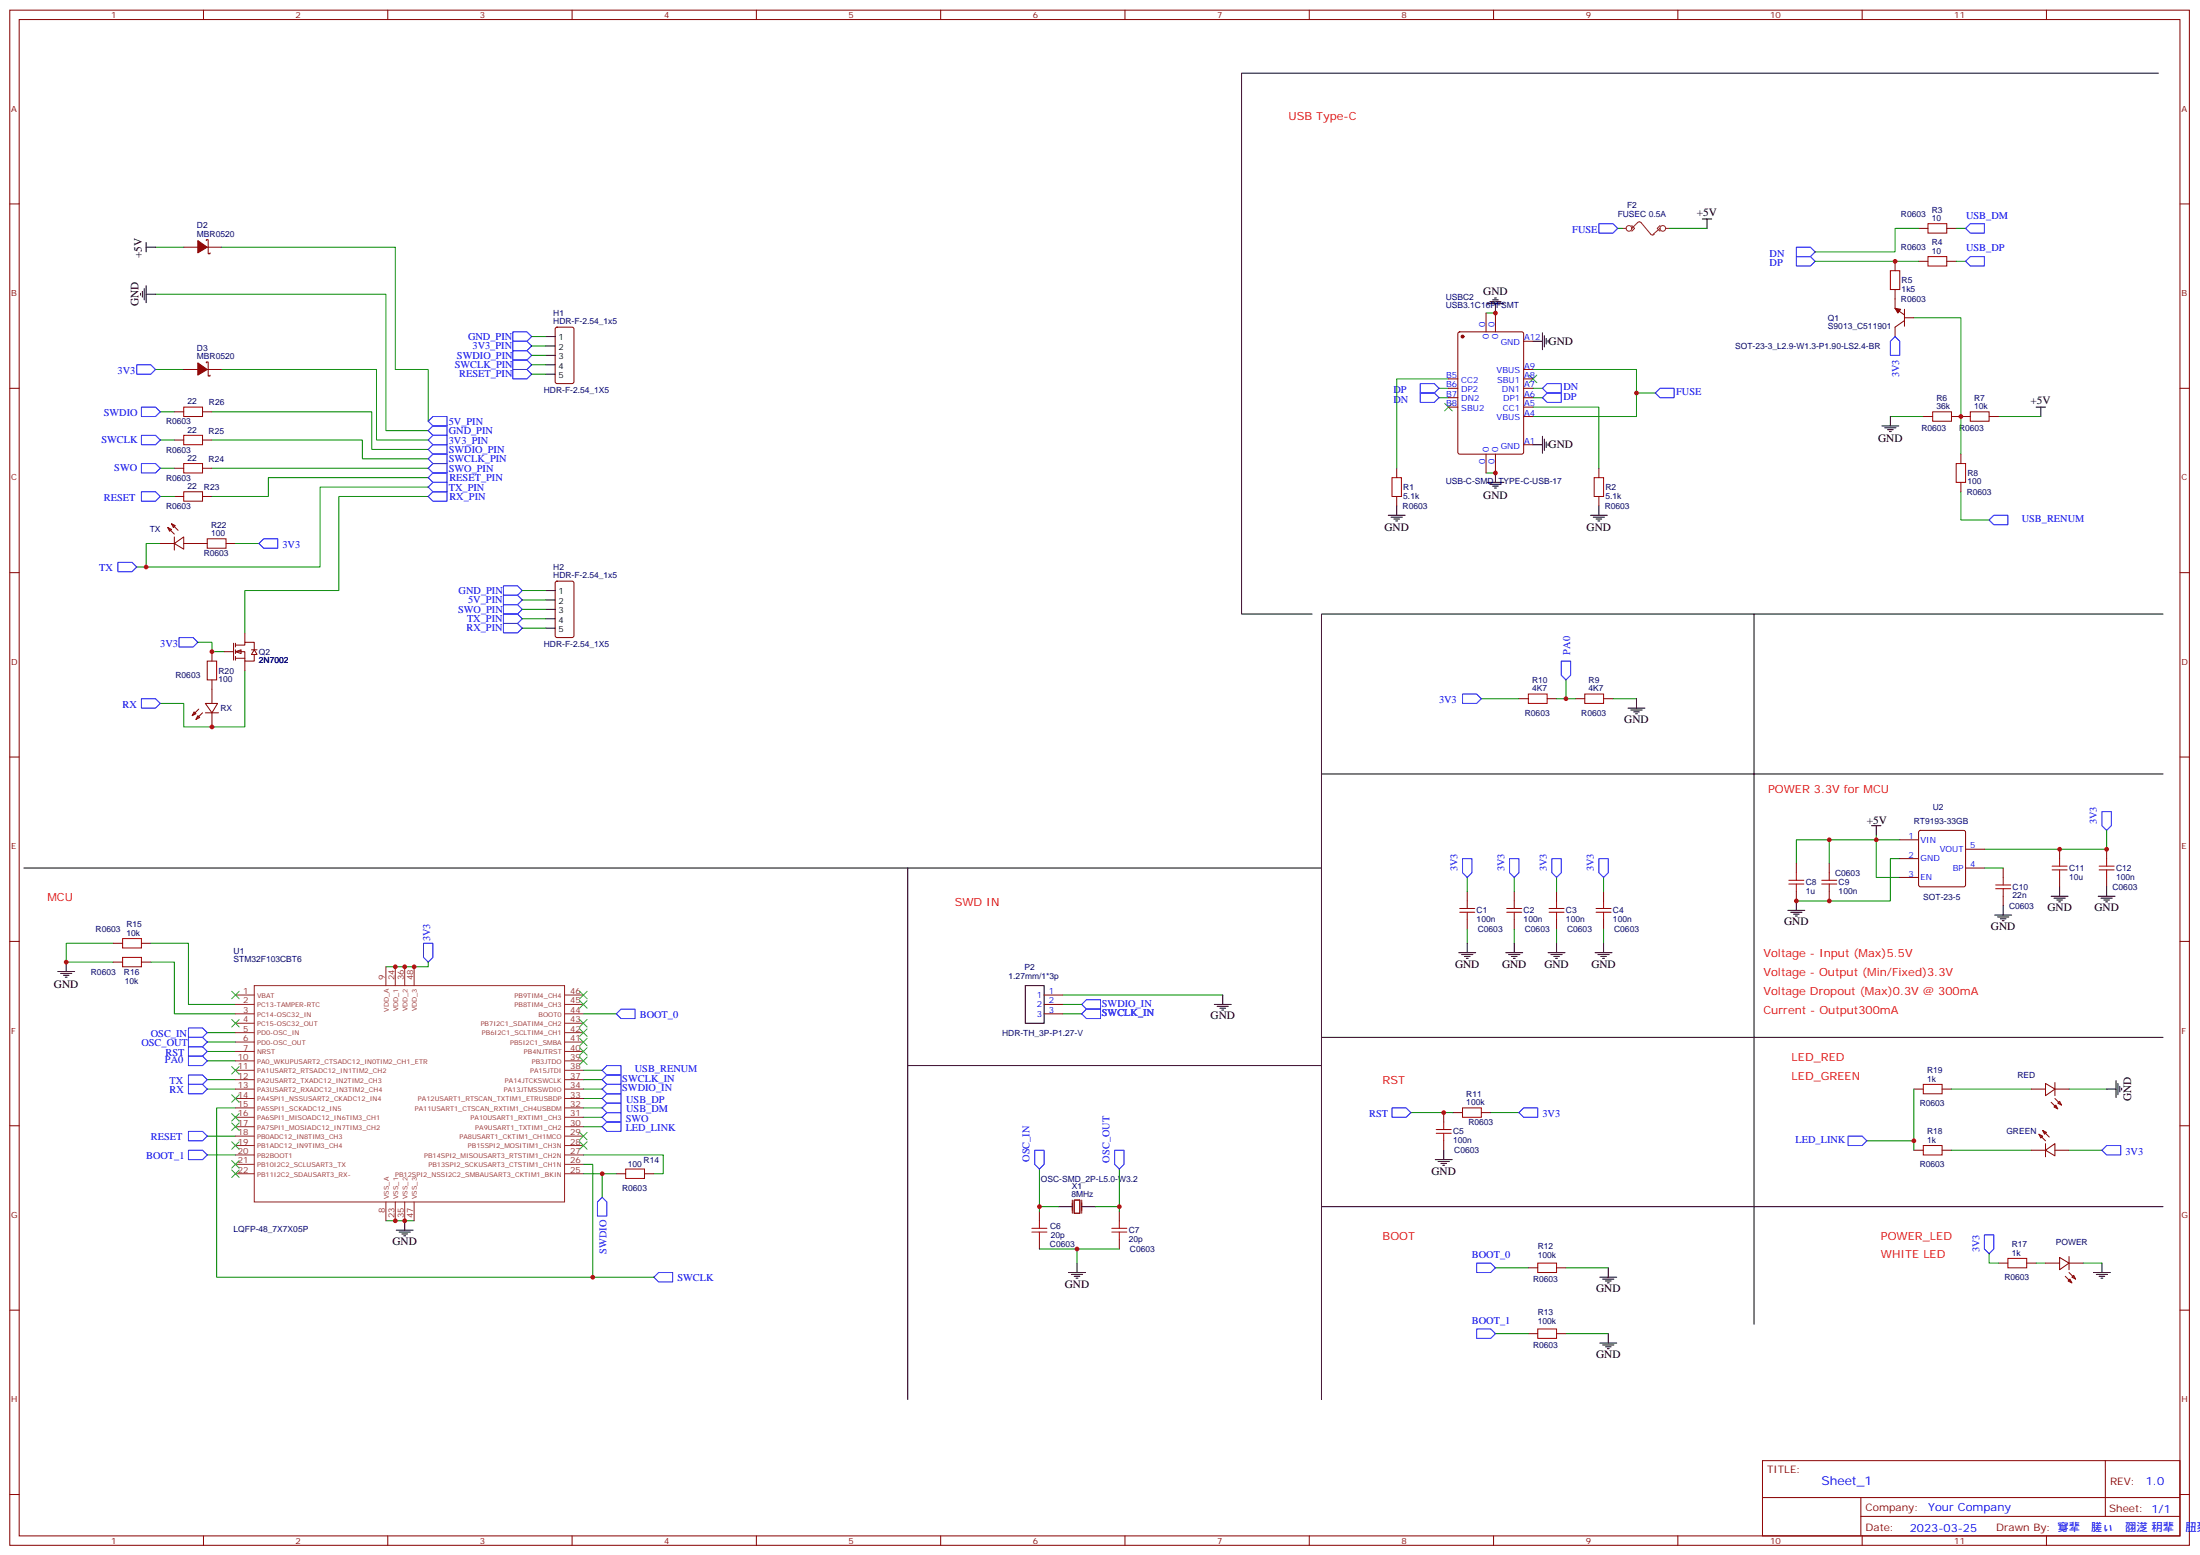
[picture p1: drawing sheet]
<svg xmlns="http://www.w3.org/2000/svg" width="825mm" height="583mm" viewBox="0 0 825 583" stroke-linecap="round" stroke-linejoin="round" font-family="sans-serif">
<g fill="none" stroke="#870000" stroke-width=".38">
<path d="M3.7 3.8h817.7v575.7h-817.7zM7.2 7.3h810.7v568.7h-810.7zM76.3 3.8v3.5M145.5 3.8v3.5M214.6 3.8v3.5M283.8 3.8v3.5M352.9 3.8v3.5M422.1 3.8v3.5M491.2 3.8v3.5M560.4 3.8v3.5M629.5 3.8v3.5M698.6 3.8v3.5"/>
<path d="M767.8 3.8v3.5M3.7 76.5h3.5M817.9 76.5h3.5M68.9 92.7h5.3M77.4 90.2v-.3h.7v5.3h.7v-.4M77.8 92.7h5.2M711 98v3.5M719.8 98h3.5M719.8 85.7h3.5M730.4 98h3.5M730.4 85.7h3.5M711 108.6v7l3.5 2.5"/>
<path d="M714.5 119.2h3.5M714.5 116v6.3M68.9 138.6h5.3M77.4 136.1v-.4h.7v5.3h.7v-.3M77.8 138.6h5.2M714.5 120.2l-3.5 2.5v3.5M3.7 145.6h3.5M65.4 154.4h3.5M76 154.4h3.5M721.6 156.2h3.5M732.2 156.2h7M746.3 156.2h3.5"/>
<path d="M817.9 145.6h3.5M65.4 175.6h3.5M65.4 165h3.5M76 175.6h3.5M76 165h3.5M524 175.6v3.5M599.9 175.6v3.5M735.7 170.3v3.5M65.4 186.2h3.5M76 186.2h3.5M524 186.2v3.5M599.9 186.2v3.5"/>
<path d="M735.7 180.9v3.5M3.7 214.8h3.5M74.2 203.8h3.6M84.8 203.8h3.5M817.9 214.8h3.5M79.5 244.4v3.5M79.5 255v3.5M569.9 262h3.5M580.5 262h3.5M591 262h3.6M601.6 262h3.6M3.7 283.9h3.5"/>
<path d="M817.9 283.9h3.5M772.7 318.5v3.5M790.4 318.5v3.5M550.5 334.4v3.5M568.1 334.4v3.5M584 334.4v3.5M601.6 334.4v3.5M673.9 323.8v3.5M673.9 334.4v3.5M686.3 323.8v3.5M686.3 334.4v3.5M751.6 325.5v3.6"/>
<path d="M751.6 336.1v3.6M772.7 329.1v3.5M790.4 329.1v3.5M3.7 353.1h3.5M42.5 353.8h3.5M53.1 353.8h3.5M550.5 344.9v3.6M568.1 344.9v3.6M584 344.9v3.6M601.6 344.9v3.6M817.9 353.1h3.5M42.5 360.8h3.5"/>
<path d="M53.1 360.8h3.5M391.7 373.2h7.1M391.7 376.7h7.1M391.7 380.2h7.1M541.7 417.3v3.5M545.2 417.3h3.5M555.8 417.3h3.5M718 408.4h3.6M728.6 408.4h3.6M3.7 422.2h3.5M541.7 427.8v3.6M718 431.4h3.6"/>
<path d="M728.6 431.4h3.6M817.9 422.2h3.5M231.2 440.2h3.5M241.8 440.2h3.5M390 454.3v3.5M419.9 454.3v3.5M390 464.9v3.5M419.9 464.9v3.5M573.4 475.5h3.5M584 475.5h3.5M749.8 473.7h3.5M760.4 473.7h3.5"/>
<path d="M3.7 491.3h3.5M817.9 491.3h3.5M573.4 500.2h3.5M584 500.2h3.5M661.2 547.8h156.7v28.2h-156.7zM789.9 547.8v20.9M3.7 560.5h3.5M76.3 576v3.5M145.5 576v3.5M214.6 576v3.5M283.8 576v3.5M352.9 576v3.5"/>
<path d="M422.1 576v3.5M491.2 576v3.5M560.4 576v3.5M629.5 576v3.5M661.3 561.6h156.4M698.2 568.7h119.5M698.2 561.6v14.2M698.6 576v3.5M767.8 576v3.5M817.9 560.5h3.5"/>
</g>
<g fill="none" stroke="#8c2424" stroke-width=".38">
<path d="M608.7 85.7h1.4M612.2 85.7l2.3-2.3 .8-.2 4.2 4.8 .7 .1 .5-.3M612.2 84.6l1.1 1.1-1.1 1M622.8 84.6l-1.1 1.1 1.1 1M622.8 85.7l-2.5 2.1M624.9 85.7h1.4"/>
<circle cx="611.2" cy="85.7" r="1.06"/>
<circle cx="623.9" cy="85.7" r="1.06"/>
</g>
<g fill="none" stroke="#000" stroke-width=".38">
<path d="M809.8 27.4h-344v202.9h26.5M54.8 92.7h3.5M54.8 90.9v3.6M638.7 82.1h3.5M640.4 82.1v3.6M52.7 110v.7M53.4 109.3v2.1M54.1 108.2v4.3M54.8 107.2v6.3M54.8 110.3h3.5M557.9 113.9h6.3M558.9 113.2h4.3"/>
<path d="M560 112.5h2.1M560.7 111.8h.7M561.1 113.9v3.5M575.2 128h3.5M578.7 124.8v6.4M579.4 125.9v4.2M580.1 126.9v2.1M580.8 127.6v.7M706 159.7h6.4M709.2 156.2v3.5M763.9 152.7h3.5M765.7 152.7v3.5"/>
<path d="M561.1 177.4v3.5M575.2 166.8h3.5M578.7 163.6v6.4M579.4 164.7v4.2M580.1 165.7v2.2M580.8 166.4v.7M707.1 160.4h4.2M708.2 161.1h2.1M708.9 161.9h.7M520.8 193.3h6.4M521.9 194h4.2M523 194.7h2.1"/>
<path d="M523.7 195.4h.7M524 189.7v3.6M557.9 180.9h6.3M558.9 181.6h4.3M560 182.3h2.1M560.7 183h.7M596.7 193.3h6.3M597.7 194h4.3M598.8 194.7h2.1M599.5 195.4h.7M599.9 189.7v3.6M658.1 230.3h-162.3v294.6"/>
<path d="M658.1 230.3v266.3M658.1 230.3h153.4M610.8 265.6h6.3M611.9 266.3h4.2M612.9 267h2.1M613.6 267.7h.7M614 262v3.6M495.8 290.3h315.7M702.2 309.7h3.5M703.9 309.7v3.5M9 325.5h486.8M340.6 325.5v199.4"/>
<path d="M673.9 337.9v3.5M751.6 339.7v3.5M769.5 336.1h6.4M770.6 336.8h4.2M771.7 337.5h2.1M772.4 338.2h.7M772.7 332.6v3.5M787.2 336.1h6.3M788.2 336.8h4.3M789.3 337.5h2.1M790 338.2h.7M790.4 332.6v3.5"/>
<path d="M547.3 357.3h6.3M548.4 358h4.2M549.4 358.7h2.1M550.1 359.4h.7M550.5 353.8v3.5M564.9 357.3h6.4M566 358h4.2M567.1 358.7h2.1M567.8 359.4h.7M568.1 353.8v3.5M580.8 357.3h6.4M581.9 358h4.2"/>
<path d="M582.9 358.7h2.1M583.6 359.4h.7M584 353.8v3.5M598.5 357.3h6.3M599.5 358h4.2M600.6 358.7h2.1M601.3 359.4h.7M601.6 353.8v3.5M670.8 341.4h6.3M671.8 342.1h4.3M672.9 342.8h2.1M673.6 343.5h.7"/>
<path d="M748.4 343.2h6.3M749.4 343.9h4.3M750.5 344.6h2.1M751.2 345.3h.7M21.7 364.3h6.3M22.7 365.1h4.3M23.8 365.8h2.1M24.5 366.5h.7M24.8 360.8v3.5M384.7 369.6h7v14.2h-7zM455.6 376.7h6.3M456.6 377.4h4.3"/>
<path d="M457.7 378.1h2.1M458.4 378.8h.7M458.8 373.2v3.5M340.6 399.6h155.2M495.8 389h315.7M790.4 408.4h3.5M793.9 405.3v6.3M794.6 406.3v4.3M795.3 407.4v2.1M796 408.1v.7M538.5 434.9h6.3M539.5 435.6h4.3"/>
<path d="M540.6 436.3h2.1M541.3 437h.7M541.7 431.4v3.5M151.8 457.8v3.6M397 452.5h5.3M405.8 452.5h5.3M495.8 452.5h315.7M148.7 461.4h6.3M149.7 462.1h4.3M150.8 462.8h2.1M151.5 463.5h.7M400.9 477.2h6.3"/>
<path d="M402 477.9h4.2M403 478.6h2.1M403.7 479.4h.7M404.1 473.7v3.5M600.2 479h6.4M601.3 479.7h4.2M603.4 475.5v3.5M602.3 480.4h2.1M603 481.1h.7M600.2 503.7h6.4M601.3 504.4h4.2M602.3 505.1h2.1"/>
<path d="M603 505.8h.7M603.4 500.2v3.5"/>
</g>
<g fill="none" stroke="#008700" stroke-width=".38">
<path d="M58.3 92.7h10.6M83 92.7h65.3v45.9h12.4v19.4M606.9 85.7h1.8M626.3 85.7h14.1M681 98h38.8M719.8 85.7h-8.8v8.8h-30M733.9 85.7h3.5M733.9 98h3.5M58.3 110.3h86.5v51.2h15.9M557.5 117.4h3.6M718 119.2h17.7v51.1M58.3 138.6h10.6"/>
<path d="M83 138.6h58.3v26.4h19.4M575.2 138.6h38.8v17.6h-38.8M60.1 154.4h5.3M79.5 154.4h60v14.2h21.2M539.9 149.2h3.5M539.9 145.6h3.5M543.4 142.1h-19.4v33.5M575.2 152.7h24.7v22.9M575.2 149.2h3.5M575.2 145.6h3.5M614 147.4h7M709.2 156.2h12.4"/>
<path d="M749.8 156.2h15.9M60.1 175.6h5.3M60.1 165h5.3M79.5 165h56.5v7.1h24.7M79.5 175.6h81.2M160.7 179.1h-60v7.1h-21.2M557.5 177.4h3.6M60.1 186.2h5.3M160.7 186.2h-33.6v35.3h-35.2v15.8M160.7 182.7h-40.6v30h-65.3M735.7 184.4v10.6h10.6M60.1 203.8h-5.3v8.9h-3.5"/>
<path d="M88.3 203.8h8.9M74.2 240.9h5.3v3.5h4.6M91.9 251.5v21.1h-23v-8.8h-8.8M587.5 255v7M555.8 262h14.1M584 262h7M605.2 262h8.8M686.3 315v8.8M703.9 313.2v1.8h8.9M790.4 311.4v7.1h-45.9M550.5 329.1v5.3M568.1 329.1v5.3"/>
<path d="M584 329.1v5.3M601.6 329.1v5.3M673.9 323.8v-8.8h30v14.1h8.9M712.8 322h-3.6v15.9h-35.3M744.5 325.5h7.1M42.5 353.8h-17.7v7h17.7M56.6 353.8h14.1v22.9h17.6M550.5 348.5v5.3M568.1 348.5v5.3M584 348.5v5.3M601.6 348.5v5.3M56.6 360.8h8.8v19.4h22.9"/>
<path d="M160.7 360.8v1.8h-15.9M398.8 376.7h7M398.8 373.2h60M77.8 397.9h10.5M77.8 394.3h10.5M77.8 390.8h10.5M77.8 387.3h10.5M218.9 380.2h12.3M398.8 380.2h7M77.8 404.9h10.5M77.8 408.4h10.5M88.3 415.5h-7v63.5h164"/>
<path d="M218.9 401.4h7M218.9 404.9h7M218.9 408.4h7M218.9 412h7M218.9 415.5h7M218.9 419h7M529.3 417.3h15.9M559.3 417.3h10.6M718 408.4v23M732.2 408.4h29.9M776.3 408.4h14.1M77.8 426.1h10.5"/>
<path d="M77.8 433.1h10.5M218.9 436.7h3.5v42.3M218.9 433.1h29.9v7.1h-3.5M218.9 422.6h7M390 438.4v15.9M419.9 438.4v15.9M700.4 427.8h17.6M732.2 431.4h29.9M776.3 431.4h12.3M144.8 457.8h10.6M218.9 440.2h12.3M225.9 440.2v8.8"/>
<path d="M390 452.5h7M411.1 452.5h8.8M390 468.4h29.9M404.1 468.4v5.3M561.1 475.5h12.3M587.5 475.5h15.9M561.1 500.2h12.3M587.5 500.2h15.9"/>
</g>
<g fill="none" stroke="#a10000" stroke-width=".38">
<path d="M723.3 96.2h7.1v3.6h-7.1zM723.3 83.9h7.1v3.5h-7.1zM709.2 101.5h3.6v7.1h-3.6zM68.9 152.7h7.1v3.5h-7.1zM725.1 154.4h7.1v3.6h-7.1zM739.2 154.4h7.1v3.6h-7.1zM68.9 173.8h7.1v3.6h-7.1zM68.9 163.3h7.1v3.5h-7.1zM522.3 179.1h3.5v7.1h-3.5zM598.1 179.1h3.5v7.1h-3.5zM733.9 173.8h3.5v7.1h-3.5zM68.9 184.4h7.1v3.6h-7.1z"/>
<path d="M77.8 202.1h7v3.5h-7zM77.8 247.9h3.5v7.1h-3.5zM573.4 260.3h7.1v3.5h-7.1zM594.6 260.3h7v3.5h-7zM550.5 337.9v2.8M568.1 337.9v2.8M584 337.9v2.8M601.6 337.9v2.8M671.1 331.5h5.7M671.1 330.1h5.7M673.9 327.3v2.8M673.9 331.5v2.9"/>
<path d="M683.5 331.5h5.6M683.5 330.1h5.6M686.3 327.3v2.8M686.3 331.5v2.9M748.7 333.3h5.7M748.7 331.9h5.7M751.6 329.1v2.8M751.6 333.3v2.8M769.9 326.2h5.6M769.9 324.8h5.6M772.7 322v2.8M772.7 326.2v2.9"/>
<path d="M787.5 326.2h5.7M787.5 324.8h5.7M790.4 322v2.8M790.4 326.2v2.9M46 359.1h7.1v3.5h-7.1zM46 352h7.1v3.5h-7.1zM547.7 342.1h5.6M547.7 340.7h5.6M550.5 342.1v2.8M565.3 342.1h5.6M565.3 340.7h5.6M568.1 342.1v2.8"/>
<path d="M581.2 342.1h5.6M581.2 340.7h5.6M584 342.1v2.8M598.8 342.1h5.6M598.8 340.7h5.6M601.6 342.1v2.8M548.7 415.5h7.1v3.5h-7.1zM721.6 406.7h7v3.5h-7zM234.7 438.4h7.1v3.6h-7.1zM538.8 425h5.7M538.8 423.6h5.7M541.7 420.8v2.8"/>
<path d="M541.7 425v2.8M721.6 429.6h7v3.5h-7zM390 457.8v2.9M419.9 457.8v2.9M387.1 462.1h5.7M387.1 460.7h5.7M390 462.1v2.8M417.1 462.1h5.7M417.1 460.7h5.7M419.9 462.1v2.8M576.9 473.7h7.1v3.5h-7.1zM753.3 471.9h7.1v3.6h-7.1z"/>
<path d="M576.9 498.4h7.1v3.5h-7.1z"/>
</g>
<g fill="none" stroke="#00f" stroke-width=".38">
<path d="M599.9 83.9h5.3l1.7 1.8-1.7 1.7h-5.3zM673.9 96.2h5.3l1.8 1.8-1.8 1.8h-5.3zM673.9 92.7h5.3l1.8 1.8-1.8 1.7h-5.3zM737.4 98l1.8-1.8h5.3v3.6h-5.3zM737.4 85.7l1.8-1.8h5.3v3.5h-5.3zM711 126.2l1.8 1.8v5.3h-3.6v-5.3zM53.1 152.7h5.2l1.8 1.7-1.8 1.8h-5.2zM532.8 143.9h5.3l1.8 1.7-1.8 1.8h-5.3zM532.8 147.4h5.3l1.8 1.8-1.8 1.7h-5.3zM578.7 145.6l1.8-1.7h5.3v3.5h-5.3zM578.7 149.2l1.8-1.8h5.3v3.5h-5.3zM622.8 145.6h5.3v3.6h-5.3l-1.8-1.8z"/>
<path d="M53.1 173.8h5.2l1.8 1.8-1.8 1.8h-5.2zM53.1 163.3h5.2l1.8 1.7-1.8 1.8h-5.2zM53.1 184.4h5.2l1.8 1.8-1.8 1.8h-5.2zM746.3 195l1.7-1.7h5.3v3.5h-5.3zM44.2 210.9h5.3l1.8 1.8-1.8 1.7h-5.3zM98.9 202.1h5.3v3.5h-5.3l-1.7-1.8zM67.2 239.1h5.3l1.7 1.8-1.7 1.7h-5.3zM585.8 247.9h3.5v5.3l-1.8 1.8-1.7-1.8zM53.1 262h5.2l1.8 1.8-1.8 1.8h-5.2zM548.7 260.3h5.3l1.8 1.7-1.8 1.8h-5.3zM788.6 304.4h3.5v5.3l-1.7 1.7-1.8-1.7zM548.7 322h3.5v5.3l-1.7 1.8-1.8-1.8z"/>
<path d="M566.3 322h3.6v5.3l-1.8 1.8-1.8-1.8zM582.2 322h3.6v5.3l-1.8 1.8-1.8-1.8zM599.9 322h3.5v5.3l-1.8 1.8-1.7-1.8zM158.9 353.8h3.5v5.3l-1.7 1.7-1.8-1.7zM405.8 376.7l1.8-1.8h5.3v3.6h-5.3zM70.7 396.1h5.3l1.8 1.8-1.8 1.7h-5.3zM70.7 392.6h5.3l1.8 1.7-1.8 1.8h-5.3zM70.7 385.5h5.3l1.8 1.8-1.8 1.7h-5.3zM70.7 389h5.3l1.8 1.8-1.8 1.8h-5.3zM231.2 380.2l1.8-1.7h5.3v3.5h-5.3zM405.8 380.2l1.8-1.7h5.3v3.5h-5.3zM70.7 406.7h5.3l1.8 1.7-1.8 1.8h-5.3z"/>
<path d="M70.7 403.2h5.3l1.8 1.7-1.8 1.8h-5.3zM225.9 401.4l1.8-1.8h5.3v3.6h-5.3zM225.9 408.4l1.8-1.7h5.3v3.5h-5.3zM225.9 404.9l1.8-1.7h5.3v3.5h-5.3zM225.9 415.5l1.8-1.8h5.3v3.6h-5.3zM225.9 419l1.8-1.7h5.3v3.5h-5.3zM227.7 410.2h5.3v3.5h-5.3l-1.8-1.7zM522.3 415.5h5.2l1.8 1.8-1.8 1.7h-5.2zM569.9 417.3l1.7-1.8h5.3v3.5h-5.3zM70.7 424.3h5.3l1.8 1.8-1.8 1.7h-5.3zM70.7 431.4h5.3l1.8 1.7-1.8 1.8h-5.3zM225.9 422.6l1.8-1.8h5.3v3.5h-5.3z"/>
<path d="M388.2 431.4h3.5v5.3l-1.7 1.7-1.8-1.7zM418.2 431.4h3.5v5.3l-1.8 1.7-1.7-1.7zM693.3 426.1h5.3l1.8 1.7-1.8 1.8h-5.3zM788.6 431.4l1.8-1.8h5.3v3.5h-5.3zM225.9 449l1.8 1.8v5.3h-3.5v-5.3zM245.3 479l1.8-1.8h5.3v3.6h-5.3zM554 473.7h5.3l1.8 1.8-1.8 1.7h-5.3zM744.5 463.1h3.5v5.3l-1.7 1.8-1.8-1.8zM554 498.4h5.3l1.8 1.8-1.8 1.7h-5.3z"/>
</g>
<g fill="#870000" stroke="#870000" stroke-width=".38">
<path d="M711 115.6l2.1 .4-1.1 1.4z"/>
<path d="M74.2 136.1l3.6 2.5-3.6 2.1z"/>
<path d="M74.2 90.2l3.6 2.5-3.6 2.1z"/>
</g>
<path d="M402.3 450.1v4.9M403 450.1h2.1v4.9h-2.1zM405.8 450.1v4.9" fill="none" stroke="#871200" stroke-width=".38"/>
<g fill="#fff" stroke="#870000" stroke-width=".38">
<path d="M88.3 244.4l2.2-.7v1.4z"/>
<path d="M95.4 243.7l1 1.8h-2.1z"/>
</g>
<g fill="none" stroke="#870000" stroke-width=".38">
<path d="M557.5 117.4v7.1M561.1 117.4v7.1M208.5 122.9l.5-.2h5.6l.7 .4v20.1l-.4 .6-5.9 .1-.7-.5v-20zM547.2 124.7l.5-.2h23.2l.7 .4v44.7l-.4 .7h-23.5l-.7-.4-.1-44.7zM571.6 138.6h3.6M571.6 128h3.6M543.4 142.1h3.5M543.4 145.6h3.5M543.4 149.2h3.5M543.4 152.7h3.5M571.6 142.1h3.6M571.6 145.6h3.6"/>
<path d="M571.6 149.2h3.6M571.6 152.7h3.6M571.6 156.2h3.6M557.5 170.3v7.1M561.1 170.3v7.1M571.6 166.8h3.6M62.9 197.8l1.4 .7-.7 .7zM62.9 197.8l2.5 2.5M64.3 196.4l1.5 .7-.7 .7zM64.3 196.4l2.5 2.5M60.1 203.8h5.3M65.4 203.8l3.5-2.4v4.6z"/>
<path d="M65.4 201.4v4.9M68.9 203.8h5.3M208.5 218.2l.5-.3h5.6l.7 .5v20l-.4 .7h-5.9l-.7-.4v-20zM91.9 237.3v3.6M79.5 258.5v5.3M84.1 244.4h3.5M87.6 241.2v6.4M88.3 241.9h3.6v-1h3.5v2.8M88.3 244.4h3.6v3.5h3.5v-2.4M88.3 246.9h3.6M88.3 241.2v1.4M88.3 243.7v1.4"/>
<path d="M88.3 246.2v1.4M91.9 247.9v3.6M94.3 243.7h2.1M72.8 267l.7 .7-1.4 .7zM74.2 268.4l.7 .7-1.4 .7zM74.6 265.9l-2.5 2.5M76 267.3l-2.5 2.5M77 263.8h4.6l-2.1 3.5zM77 267.3h5M79.5 267.3v5.3M712.8 315h7M720 311.6l.5-.2h16.2l.5 .2 .2 .5v19.8l-.2 .5-.5 .2h-16.2l-.5-.2-.2-.5v-19.8z"/>
<path d="M737.4 318.5h7.1M712.8 322h7M712.8 329.1h7M737.4 325.5h7.1M762.1 408.4h5.3M767.4 406.3l3.6 2.1-3.6 2.5zM769.5 413.4l2.5 2.5M770.6 415.1l.7-.7 .7 1.5zM771 406v4.9M771 408.4h5.3M771 412l2.4 2.4M772 413.7l.7-.7 .7 1.4z"/>
<path d="M762.1 431.4h5.3M765 425.4l1.4 .7-.7 .7zM765 425.4l2.4 2.4M766.4 424l1.4 .7-.7 .7zM766.4 424l2.4 2.4M767.4 431.4l3.6-2.5v4.6zM767.4 428.9v4.9M771 431.4h5.3M767.4 473.7h5.3M772.7 471.6l3.6 2.1-3.6 2.5zM774.8 478.6l2.5 2.5M776.3 471.2v5"/>
<path d="M776.3 473.7h5.2M776.3 477.2l2.4 2.5M777.3 479l.7-.7 .7 1.4zM775.9 480.4l.7-.7 .7 1.4z"/>
</g>
<g fill="none" stroke="#000" stroke-width=".38">
<path d="M204.8 126.2h3.5M204.8 129.8h3.5M204.8 133.3h3.5M204.8 136.8h3.5M204.8 140.3h3.5M204.8 221.5h3.5M204.8 225h3.5M204.8 228.5h3.5M204.8 232.1h3.5M204.8 235.6h3.5M785.4 477.2h6.4M786.5 477.9h4.2"/>
<path d="M787.5 478.6h2.2M788.2 479.4h.8M788.6 473.7v3.5"/>
</g>
<g fill="none" stroke="#008700" stroke-width=".38">
<path d="M199.5 126.2h5.3M199.5 129.8h5.3M199.5 133.3h5.3M199.5 136.8h5.3M199.5 140.3h5.3M195.9 221.5h8.9M195.9 225h8.9M195.9 228.5h8.9M195.9 232.1h8.9M195.9 235.6h8.9M746.3 470.2v3.5h3.5M763.9 473.7h3.5"/>
<path d="M781.5 473.7h7.1"/>
</g>
<g fill="none" stroke="#8c2424" stroke-width=".38">
<path d="M88.3 373.2h7.1M88.3 376.7h7.1M95.4 369.6h116.4v81.2h-116.4zM144.8 362.6v7M148.3 362.6v7M151.8 362.6v7M155.4 362.6v7M211.8 373.2h7.1M211.8 376.7h7.1M88.3 380.2h7.1M88.3 383.8h7.1M88.3 387.3h7.1"/>
<path d="M88.3 390.8h7.1M88.3 394.3h7.1M88.3 397.9h7.1M211.8 380.2h7.1M211.8 383.8h7.1M211.8 387.3h7.1M211.8 390.8h7.1M211.8 394.3h7.1M211.8 397.9h7.1M88.3 401.4h7.1M88.3 419h7.1M88.3 404.9h7.1"/>
<path d="M88.3 415.5h7.1M88.3 408.4h7.1M88.3 412h7.1M211.8 401.4h7.1M211.8 419h7.1M211.8 404.9h7.1M211.8 415.5h7.1M211.8 408.4h7.1M211.8 412h7.1M88.3 433.1h7.1M88.3 422.6h7.1M88.3 436.7h7.1"/>
<path d="M88.3 426.1h7.1M88.3 429.6h7.1M211.8 433.1h7.1M211.8 422.6h7.1M211.8 436.7h7.1M211.8 426.1h7.1M211.8 429.6h7.1M88.3 440.2h7.1M144.8 450.8v7M148.3 450.8v7M151.8 450.8v7M155.4 450.8v7"/>
<path d="M211.8 440.2h7.1"/>
</g>
<g fill="none" stroke="#00f" stroke-width=".38">
<path d="M51.3 136.8h5.3l1.7 1.8-1.7 1.7h-5.3zM192.4 124.5h5.3l1.8 1.7-1.8 1.8h-5.3zM192.4 128h5.3l1.8 1.8-1.8 1.7h-5.3zM192.4 131.5h5.3l1.8 1.8-1.8 1.7h-5.3zM192.4 135h5.3l1.8 1.8-1.8 1.8h-5.3zM192.4 138.6h5.3l1.8 1.7-1.8 1.8h-5.3zM160.7 158l1.7-1.8h5.3v3.5h-5.3zM160.7 179.1l1.7-1.7h5.3v3.5h-5.3zM160.7 175.6l1.7-1.8h5.3v3.6h-5.3zM160.7 168.6l1.7-1.8h5.3v3.5h-5.3zM160.7 161.5l1.7-1.8h5.3v3.6h-5.3zM162.4 170.3h5.3v3.5h-5.3l-1.7-1.7z"/>
<path d="M162.4 163.3h5.3v3.5h-5.3l-1.7-1.8zM160.7 186.2l1.7-1.8h5.3v3.6h-5.3zM160.7 182.7l1.7-1.8h5.3v3.5h-5.3zM188.9 219.7h5.3l1.7 1.8-1.7 1.7h-5.3zM188.9 233.8h5.3l1.7 1.8-1.7 1.7h-5.3zM188.9 230.3h5.3l1.7 1.8-1.7 1.7h-5.3zM188.9 226.8h5.3l1.7 1.7-1.7 1.8h-5.3zM188.9 223.2h5.3l1.7 1.8-1.7 1.8h-5.3z"/>
</g>
<g fill="none" stroke="#3c3" stroke-width=".38">
<path d="M542 151.3l2.8 2.8M544.8 151.3l-2.8 2.8M573.8 140.7l2.8 2.8M576.6 140.7l-2.8 2.8M86.9 371.8l2.8 2.8M89.7 371.8l-2.8 2.8M217.5 375.3l2.8 2.8M217.5 371.8l2.8 2.8M220.3 375.3l-2.8 2.8M220.3 371.8l-2.8 2.8M86.9 382.3l2.8 2.9M86.9 400l2.8 2.8"/>
<path d="M89.7 382.3l-2.8 2.9M89.7 400l-2.8 2.8M217.5 396.5l2.8 2.8M217.5 392.9l2.8 2.8M217.5 389.4l2.8 2.8M217.5 385.9l2.8 2.8M217.5 382.3l2.8 2.9M220.3 396.5l-2.8 2.8M220.3 392.9l-2.8 2.8M220.3 389.4l-2.8 2.8M220.3 385.9l-2.8 2.8M220.3 382.3l-2.8 2.9"/>
<path d="M86.9 410.6l2.8 2.8M86.9 417.6l2.8 2.8M89.7 410.6l-2.8 2.8M89.7 417.6l-2.8 2.8M86.9 421.1l2.8 2.9M86.9 428.2l2.8 2.8M86.9 435.3l2.8 2.8M86.9 438.8l2.8 2.8M89.7 421.1l-2.8 2.9M89.7 428.2l-2.8 2.8M89.7 435.3l-2.8 2.8M89.7 438.8l-2.8 2.8"/>
<path d="M217.5 428.2l2.8 2.8M217.5 424.7l2.8 2.8M220.3 428.2l-2.8 2.8M220.3 424.7l-2.8 2.8"/>
</g>
<circle cx="548.7" cy="126.2" r=".53" fill="#870000" stroke="#870000" stroke-width=".38"/>
<g fill="#c00">
<circle cx="24.8" cy="360.8" r=".88"/>
<circle cx="735.7" cy="156.2" r=".88"/>
<circle cx="711" cy="98" r=".88"/>
<circle cx="614" cy="147.4" r=".88"/>
<circle cx="79.5" cy="244.4" r=".88"/>
<circle cx="790.4" cy="318.5" r=".88"/>
<circle cx="541.7" cy="417.3" r=".88"/>
<circle cx="222.4" cy="479" r=".88"/>
<circle cx="225.9" cy="440.2" r=".88"/>
<circle cx="390" cy="452.5" r=".88"/>
<circle cx="404.1" cy="468.4" r=".88"/>
<circle cx="772.7" cy="318.5" r=".88"/>
<circle cx="703.9" cy="315" r=".88"/>
<circle cx="151.8" cy="457.8" r=".88"/>
<circle cx="148.3" cy="457.8" r=".88"/>
<circle cx="151.8" cy="362.6" r=".88"/>
<circle cx="148.3" cy="362.6" r=".88"/>
<circle cx="155.4" cy="362.6" r=".88"/>
<circle cx="673.9" cy="337.9" r=".88"/>
<circle cx="686.3" cy="315" r=".88"/>
<circle cx="419.9" cy="452.5" r=".88"/>
<circle cx="587.5" cy="262" r=".88"/>
<circle cx="718" cy="427.8" r=".88"/>
<circle cx="54.8" cy="212.7" r=".88"/>
<circle cx="79.5" cy="272.6" r=".88"/>
<circle cx="686.3" cy="337.9" r=".88"/>
<circle cx="561.1" cy="117.4" r=".88"/>
<circle cx="561.1" cy="177.4" r=".88"/>
</g>
<text font-size="4.6" fill="#00f" x="683.3" y="556.8">Sheet_1</text>
<g font-size="4.2" fill="#f00">
<text x="483.4" y="45.1">USB Type-C</text>
<text x="663.4" y="297.3">POWER 3.3V for MCU</text>
<text x="17.8" y="337.9">MCU</text>
<text x="358.2" y="339.7">SWD IN</text>
<text x="661.6" y="359.1">Voltage - Input (Max)5.5V</text>
<text x="661.6" y="366.1">Voltage - Output (Min/Fixed)3.3V</text>
<text x="661.6" y="373.2">Voltage Dropout (Max)0.3V @ 300mA</text>
<text x="661.6" y="380.2">Current - Output300mA</text>
<text x="672.2" y="397.9">LED_RED</text>
<text x="518.7" y="406.7">RST</text>
<text x="672.2" y="404.9">LED_GREEN</text>
<text x="518.7" y="464.9">BOOT</text>
<text x="705.7" y="464.9">POWER_LED</text>
<text x="705.7" y="471.9">WHITE LED</text>
</g>
<g font-size="4.2">
<text x="636.6" y="81.1">+5V</text>
<text x="53.2" y="96.9" transform="rotate(-90 53.2 96.9)">+5V</text>
<text x="556.5" y="110.7">GND</text>
<text x="52" y="114.9" transform="rotate(-90 52 114.9)">GND</text>
<text x="581" y="129.4">GND</text>
<text x="761.8" y="151.6">+5V</text>
<text x="704.6" y="165.8">GND</text>
<text x="581" y="168.2">GND</text>
<text x="556.5" y="187">GND</text>
<text x="519.4" y="199.3">GND</text>
<text x="595.3" y="199.3">GND</text>
<text x="609.4" y="271.2">GND</text>
<text x="700.4" y="309">+5V</text>
<text x="768.1" y="341.8">GND</text>
<text x="785.8" y="341.8">GND</text>
<text x="669.4" y="347.1">GND</text>
<text x="747" y="348.8">GND</text>
<text x="545.9" y="362.9">GND</text>
<text x="563.5" y="362.9">GND</text>
<text x="579.4" y="362.9">GND</text>
<text x="597" y="362.9">GND</text>
<text x="20.3" y="370.4">GND</text>
<text x="454.2" y="382.3">GND</text>
<text x="799.6" y="413" transform="rotate(-90 799.6 413)">GND</text>
<text x="537.1" y="440.5">GND</text>
<text x="147.2" y="467">GND</text>
<text x="399.5" y="482.9">GND</text>
<text x="598.8" y="484.6">GND</text>
<text x="598.8" y="509.3">GND</text>
</g>
<g font-size="4.2" fill="#00f">
<text x="805" y="557.1">1.0</text>
<text x="723.4" y="566.6">Your Company</text>
<text x="716.5" y="574.4">2023-03-25</text>
</g>
<g font-size="3.9" fill="#00f">
<text x="737.6" y="82">USB_DM</text>
<text x="589.9" y="87.4">FUSE</text>
<text x="737.6" y="94.3">USB_DP</text>
<text x="663.9" y="99.9">DP</text>
<text x="663.9" y="96.3">DN</text>
<text x="175.6" y="127.4">GND_PIN</text>
<text x="177.3" y="131">3V3_PIN</text>
<text x="171.4" y="134.5">SWDIO_PIN</text>
<text x="44.1" y="140.3">3V3</text>
<text x="170.6" y="138">SWCLK_PIN</text>
<text x="172.3" y="141.5">RESET_PIN</text>
<text x="712.6" y="141.5" transform="rotate(-90 712.6 141.5)">3V3</text>
<text x="522.8" y="147.5">DP</text>
<text x="586.5" y="146.4">DN</text>
<text x="586.5" y="149.9">DP</text>
<text x="628.9" y="148.1">FUSE</text>
<text x="39" y="156">SWDIO</text>
<text x="522.8" y="151">DN</text>
<text x="168.4" y="159.3">5V_PIN</text>
<text x="38.1" y="166">SWCLK</text>
<text x="168.4" y="166.3">3V3_PIN</text>
<text x="168.4" y="162.8">GND_PIN</text>
<text x="168.4" y="173.4">SWCLK_PIN</text>
<text x="168.4" y="169.9">SWDIO_PIN</text>
<text x="42.9" y="176.6">SWO</text>
<text x="168.4" y="176.9">SWO_PIN</text>
<text x="168.4" y="184">TX_PIN</text>
<text x="168.6" y="180.5">RESET_PIN</text>
<text x="39" y="187.8">RESET</text>
<text x="168.6" y="187.5">RX_PIN</text>
<text x="758.5" y="195.6">USB_RENUM</text>
<text x="106" y="205.5">3V3</text>
<text x="37.2" y="214.2">TX</text>
<text x="172.1" y="222.7">GND_PIN</text>
<text x="175.6" y="226.2">5V_PIN</text>
<text x="171.9" y="229.7">SWO_PIN</text>
<text x="175.2" y="233.3">TX_PIN</text>
<text x="175" y="236.8">RX_PIN</text>
<text x="60.1" y="242.5">3V3</text>
<text x="589.1" y="245.5" transform="rotate(-90 589.1 245.5)">PA0</text>
<text x="539.9" y="263.6">3V3</text>
<text x="46" y="265.4">RX</text>
<text x="786.7" y="309.1" transform="rotate(-90 786.7 309.1)">3V3</text>
<text x="546.8" y="326.7" transform="rotate(-90 546.8 326.7)">3V3</text>
<text x="564.5" y="326.7" transform="rotate(-90 564.5 326.7)">3V3</text>
<text x="580.3" y="326.7" transform="rotate(-90 580.3 326.7)">3V3</text>
<text x="598" y="326.7" transform="rotate(-90 598 326.7)">3V3</text>
<text x="161.4" y="353.1" transform="rotate(-90 161.4 353.1)">3V3</text>
<text x="413.4" y="377.5">SWDIO_IN</text>
<text x="240" y="381.8">BOOT_0</text>
<text x="413.4" y="381.1">SWCLK_IN</text>
<text x="56.6" y="388.9">OSC_IN</text>
<text x="53.1" y="392.4">OSC_OUT</text>
<text x="62.1" y="395.8">RST</text>
<text x="61.9" y="398.7">PA0</text>
<text x="63.6" y="406.6">TX</text>
<text x="233.5" y="405.8">SWCLK_IN</text>
<text x="238.2" y="402">USB_RENUM</text>
<text x="63.6" y="410.1">RX</text>
<text x="233.5" y="409.2">SWDIO_IN</text>
<text x="234.9" y="413.6">USB_DP</text>
<text x="234.9" y="417.1">USB_DM</text>
<text x="513.7" y="418.8">RST</text>
<text x="578.7" y="418.9">3V3</text>
<text x="234.7" y="424.1">LED_LINK</text>
<text x="234.7" y="420.6">SWO</text>
<text x="56.6" y="427.7">RESET</text>
<text x="673.6" y="428.8">LED_LINK</text>
<text x="54.8" y="434.7">BOOT_1</text>
<text x="386.3" y="435.8" transform="rotate(-90 386.3 435.8)">OSC_IN</text>
<text x="416.3" y="436" transform="rotate(-90 416.3 436)">OSC_OUT</text>
<text x="797.4" y="433">3V3</text>
<text x="227.5" y="470.2" transform="rotate(-90 227.5 470.2)">SWDIO</text>
<text x="552.2" y="471.8">BOOT_0</text>
<text x="742.6" y="469.6" transform="rotate(-90 742.6 469.6)">3V3</text>
<text x="254.1" y="480.6">SWCLK</text>
<text x="552.2" y="496.5">BOOT_1</text>
</g>
<g font-size="3.9" fill="#800">
<text x="663" y="552.4">TITLE:</text>
<text x="791.6" y="557.1">REV:</text>
<text x="699.9" y="566.6">Company:</text>
<text x="791.3" y="567.2">Sheet: 1/1</text>
<text x="699.9" y="574.3">Date:</text>
<text x="749" y="574.3">Drawn By: 䆤㹃푁䐤ぃ푂䎄㴀 䄴㹃됸䏔䅃</text>
</g>
<g font-size="3.2" fill="#800">
<text x="41.8" y="6.8">1</text>
<text x="110.9" y="6.8">2</text>
<text x="180.1" y="6.8">3</text>
<text x="249.2" y="6.8">4</text>
<text x="318.3" y="6.8">5</text>
<text x="387.5" y="6.8">6</text>
<text x="456.6" y="6.8">7</text>
<text x="525.8" y="6.8">8</text>
<text x="594.9" y="6.8">9</text>
<text x="664.1" y="6.8">10</text>
<text x="733.2" y="6.8">11</text>
<text x="4.2" y="41.9">A</text>
<text x="818.4" y="41.9">A</text>
<text x="4.2" y="111.1">B</text>
<text x="818.4" y="111.1">B</text>
<text x="4.2" y="180.2">C</text>
<text x="818.4" y="180.2">C</text>
<text x="4.2" y="249.3">D</text>
<text x="818.4" y="249.3">D</text>
<text x="4.2" y="318.5">E</text>
<text x="818.4" y="318.5">E</text>
<text x="4.2" y="387.6">F</text>
<text x="818.4" y="387.6">F</text>
<text x="4.2" y="456.8">G</text>
<text x="818.4" y="456.8">G</text>
<text x="4.2" y="525.9">H</text>
<text x="818.4" y="525.9">H</text>
<text x="41.8" y="579">1</text>
<text x="110.9" y="579">2</text>
<text x="180.1" y="579">3</text>
<text x="249.2" y="579">4</text>
<text x="318.3" y="579">5</text>
<text x="387.5" y="579">6</text>
<text x="456.6" y="579">7</text>
<text x="525.8" y="579">8</text>
<text x="594.9" y="579">9</text>
<text x="664.1" y="579">10</text>
<text x="733.2" y="579">11</text>
</g>
<g font-size="3.2" fill="#000080">
<text x="606.9" y="81.6">FUSEC 0.5A</text>
<text x="610.4" y="78">F2</text>
<text x="713.2" y="81.5">R0603</text>
<text x="724.8" y="82.8">10</text>
<text x="724.8" y="79.7">R3</text>
<text x="73.9" y="85.7">D2</text>
<text x="73.9" y="88.8">MBR0520</text>
<text x="713.2" y="93.9">R0603</text>
<text x="724.8" y="95.2">10</text>
<text x="724.8" y="92.1">R4</text>
<text x="713.5" y="106.2">R5</text>
<text x="542.4" y="112.5">USBC2</text>
<text x="713.2" y="113.3">R0603</text>
<text x="713.5" y="109.4">1k5</text>
<text x="207.6" y="118.5">H1</text>
<text x="542.4" y="115.6">USB3.1C16PFSMT</text>
<text x="207.6" y="121.6">HDR-F-2.54_1x5</text>
<text x="685.8" y="123.5">S9013_C511901</text>
<text x="685.8" y="120.3">Q1</text>
<text x="73.9" y="131.5">D3</text>
<text x="651" y="130.8">SOT-23-3_L2.9-W1.3-P1.90-LS2.4-BR</text>
<text x="73.9" y="134.7">MBR0520</text>
<text x="204" y="147.4">HDR-F-2.54_1X5</text>
<text x="70.4" y="151.6">22</text>
<text x="78.4" y="152.1">R26</text>
<text x="726.5" y="153.4">36k</text>
<text x="726.5" y="150.2">R6</text>
<text x="740.6" y="153.4">10k</text>
<text x="740.6" y="150.2">R7</text>
<text x="62.3" y="159.1">R0603</text>
<text x="720.9" y="161.5">R0603</text>
<text x="735" y="161.5">R0603</text>
<text x="70.4" y="162.2">22</text>
<text x="78.3" y="162.6">R25</text>
<text x="62.3" y="169.7">R0603</text>
<text x="70.4" y="172.8">22</text>
<text x="78.3" y="173.2">R24</text>
<text x="738.2" y="178.5">R8</text>
<text x="62.3" y="180.3">R0603</text>
<text x="70.4" y="183.4">22</text>
<text x="76.5" y="183.8">R23</text>
<text x="526.5" y="183.8">R1</text>
<text x="542.4" y="181.6">USB-C-SMD_TYPE-C-USB-17</text>
<text x="602.3" y="183.8">R2</text>
<text x="737.9" y="185.6">R0603</text>
<text x="738.2" y="181.7">100</text>
<text x="62.3" y="190.9">R0603</text>
<text x="526.2" y="190.9">R0603</text>
<text x="526.5" y="187">5.1k</text>
<text x="602.1" y="190.9">R0603</text>
<text x="602.3" y="187">5.1k</text>
<text x="79.2" y="197.8">R22</text>
<text x="56.2" y="199.7">TX</text>
<text x="79.2" y="201">100</text>
<text x="76.4" y="208.5">R0603</text>
<text x="207.6" y="213.7">H2</text>
<text x="207.6" y="216.9">HDR-F-2.54_1x5</text>
<text x="97.2" y="245.6">Q2</text>
<text x="204" y="242.6">HDR-F-2.54_1X5</text>
<text x="97.2" y="248.5">2N7002</text>
<text x="65.8" y="254.4">R0603</text>
<text x="82" y="255.8">100</text>
<text x="82" y="252.6">R20</text>
<text x="574.8" y="256.1">R10</text>
<text x="596" y="256.1">R9</text>
<text x="574.8" y="259.2">4K7</text>
<text x="596" y="259.2">4K7</text>
<text x="82.7" y="266.7">RX</text>
<text x="572.1" y="268.5">R0603</text>
<text x="593.2" y="268.5">R0603</text>
<text x="725.1" y="303.8">U2</text>
<text x="718" y="309.1">RT9193-33GB</text>
<text x="688.5" y="328.5">C0603</text>
<text x="776.3" y="329.9">10u</text>
<text x="776.3" y="326.7">C11</text>
<text x="793.9" y="329.9">100n</text>
<text x="793.9" y="326.7">C12</text>
<text x="677.5" y="335.2">1u</text>
<text x="677.5" y="332">C8</text>
<text x="689.8" y="335.2">100n</text>
<text x="689.8" y="332">C9</text>
<text x="755.1" y="333.7">C10</text>
<text x="792.6" y="333.7">C0603</text>
<text x="721.6" y="337.4">SOT-23-5</text>
<text x="753.8" y="340.8">C0603</text>
<text x="755.1" y="336.9">22n</text>
<text x="47.4" y="347.8">R15</text>
<text x="554" y="345.7">100n</text>
<text x="554" y="342.6">C1</text>
<text x="571.6" y="345.7">100n</text>
<text x="571.6" y="342.6">C2</text>
<text x="587.5" y="345.7">100n</text>
<text x="587.5" y="342.6">C3</text>
<text x="605.2" y="345.7">100n</text>
<text x="605.2" y="342.6">C4</text>
<text x="35.9" y="349.6">R0603</text>
<text x="47.4" y="350.9">10k</text>
<text x="554.4" y="349.6">C0603</text>
<text x="572.1" y="349.6">C0603</text>
<text x="588" y="349.6">C0603</text>
<text x="605.6" y="349.6">C0603</text>
<text x="87.6" y="357.7">U1</text>
<text x="34.1" y="365.5">R0603</text>
<text x="46.5" y="365.5">R16</text>
<text x="87.6" y="360.8">STM32F103CBT6</text>
<text x="384.4" y="363.8">P2</text>
<text x="46.8" y="369">10k</text>
<text x="378.4" y="367.3">1.27mm/1*3p</text>
<text x="376" y="388.5">HDR-TH_3P-P1.27-V</text>
<text x="723" y="405.6">1k</text>
<text x="723" y="402.4">R19</text>
<text x="756.9" y="404.3">RED</text>
<text x="550.1" y="411.3">R11</text>
<text x="550.1" y="414.4">100k</text>
<text x="720.2" y="414.9">R0603</text>
<text x="545.2" y="425.5">C5</text>
<text x="550.9" y="421.9">R0603</text>
<text x="723" y="425.3">R18</text>
<text x="752.8" y="425.5">GREEN</text>
<text x="545.2" y="428.7">100n</text>
<text x="723" y="428.6">1k</text>
<text x="235.5" y="437.8">100</text>
<text x="241.5" y="436.1">R14</text>
<text x="545.6" y="432.6">C0603</text>
<text x="720.2" y="437.8">R0603</text>
<text x="390.5" y="443.1">OSC-SMD_2P-L5.0-W3.2</text>
<text x="233.4" y="446.6">R0603</text>
<text x="402" y="449">8MHz</text>
<text x="402.1" y="445.9">X1</text>
<text x="394" y="460.7">C6</text>
<text x="87.6" y="462.1">LQFP-48_7X7X05P</text>
<text x="393.9" y="467.8">C0603</text>
<text x="394.2" y="464.3">20p</text>
<text x="423.5" y="465.7">20p</text>
<text x="423.5" y="462.5">C7</text>
<text x="754.7" y="467.8">R17</text>
<text x="771.3" y="467">POWER</text>
<text x="423.9" y="469.6">C0603</text>
<text x="576.9" y="471.9">100k</text>
<text x="576.9" y="468.4">R12</text>
<text x="754.7" y="470.9">1k</text>
<text x="575.2" y="480.8">R0603</text>
<text x="752" y="480.1">R0603</text>
<text x="576.9" y="496.6">100k</text>
<text x="576.9" y="493.1">R13</text>
<text x="575.2" y="505.5">R0603</text>
</g>
<g font-size="3.2" fill="#00f">
<text x="557.2" y="122.7" transform="rotate(-90 557.2 122.7)">0</text>
<text x="560.7" y="122.7" transform="rotate(-90 560.7 122.7)">0</text>
<text x="558.6" y="127.2" transform="rotate(-90 558.6 127.2)">0</text>
<text x="562.1" y="127.2" transform="rotate(-90 562.1 127.2)">0</text>
<text x="563.1" y="129.4">GND</text>
<text x="571.8" y="127.6">A12</text>
<text x="542.6" y="141.7">B5</text>
<text x="548.3" y="143.5">CC2</text>
<text x="561.5" y="140">VBUS</text>
<text x="561.7" y="143.5">SBU1</text>
<text x="571.8" y="141.7">A8</text>
<text x="571.8" y="138.2">A9</text>
<text x="542.6" y="145.3">B6</text>
<text x="542.6" y="148.8">B7</text>
<text x="548.3" y="147">DP2</text>
<text x="563.5" y="147">DN1</text>
<text x="571.8" y="148.8">A6</text>
<text x="571.8" y="145.3">A7</text>
<text x="542.6" y="152.3">B8</text>
<text x="548.3" y="150.6">DN2</text>
<text x="548.3" y="154.1">SBU2</text>
<text x="563.9" y="154.1">CC1</text>
<text x="564" y="150.6">DP1</text>
<text x="571.8" y="155.9">A4</text>
<text x="571.8" y="152.3">A5</text>
<text x="561.5" y="157.6">VBUS</text>
<text x="571.8" y="166.4">A1</text>
<text x="558.6" y="169.6" transform="rotate(-90 558.6 169.6)">0</text>
<text x="562.1" y="169.6" transform="rotate(-90 562.1 169.6)">0</text>
<text x="563.1" y="168.2">GND</text>
<text x="557.2" y="174.1" transform="rotate(-90 557.2 174.1)">0</text>
<text x="560.7" y="174.1" transform="rotate(-90 560.7 174.1)">0</text>
<text x="716" y="314.6">1</text>
<text x="720.5" y="316">VIN</text>
<text x="716" y="321.7">2</text>
<text x="720.5" y="323.1">GND</text>
<text x="727.8" y="319.5">VOUT</text>
<text x="739.2" y="318.1">5</text>
<text x="716" y="328.7">3</text>
<text x="732.7" y="326.6">BP</text>
<text x="739.2" y="325.2">4</text>
<text x="720.5" y="330.1">EN</text>
<text x="389" y="374.2">1</text>
<text x="389" y="377.8">2</text>
<text x="393.5" y="372.8">1</text>
<text x="393.5" y="376.3">2</text>
<text x="389" y="381.3">3</text>
<text x="393.5" y="379.9">3</text>
</g>
<g font-size="3.2">
<text x="209.6" y="127.6">1</text>
<text x="209.6" y="131.2">2</text>
<text x="209.6" y="134.7">3</text>
<text x="209.6" y="138.2">4</text>
<text x="209.6" y="141.7">5</text>
<text x="209.6" y="222.9">1</text>
<text x="209.6" y="226.4">2</text>
<text x="209.6" y="229.9">3</text>
<text x="209.6" y="233.5">4</text>
<text x="209.6" y="237">5</text>
</g>
<g font-size="3.2" fill="#8d2323">
<text x="144.4" y="367.5" transform="rotate(-90 144.4 367.5)">9</text>
<text x="148" y="367.5" transform="rotate(-90 148 367.5)">24</text>
<text x="151.5" y="367.5" transform="rotate(-90 151.5 367.5)">36</text>
<text x="155" y="367.5" transform="rotate(-90 155 367.5)">48</text>
<text x="91.3" y="372.8">1</text>
<text x="91.3" y="376.3">2</text>
<text x="213.9" y="376.3">45</text>
<text x="213.9" y="372.8">46</text>
<text x="91.3" y="379.9">3</text>
<text x="91.3" y="383.4">4</text>
<text x="213.9" y="383.4">43</text>
<text x="213.9" y="379.9">44</text>
<text x="91.3" y="386.9">5</text>
<text x="213.9" y="386.9">42</text>
<text x="91.3" y="390.5">6</text>
<text x="91.3" y="394">7</text>
<text x="213.9" y="394">40</text>
<text x="213.9" y="390.5">41</text>
<text x="89.2" y="397.5">10</text>
<text x="89.2" y="401">11</text>
<text x="213.9" y="401">38</text>
<text x="213.9" y="397.5">39</text>
<text x="89.2" y="404.6">12</text>
<text x="213.9" y="404.6">37</text>
<text x="89.2" y="408.1">13</text>
<text x="89.2" y="411.6">14</text>
<text x="213.9" y="411.6">33</text>
<text x="213.9" y="408.1">34</text>
<text x="89.2" y="415.1">15</text>
<text x="89.2" y="418.7">16</text>
<text x="213.9" y="418.7">31</text>
<text x="213.9" y="415.1">32</text>
<text x="89.2" y="422.2">17</text>
<text x="89.2" y="425.7">18</text>
<text x="213.9" y="422.2">30</text>
<text x="213.9" y="425.7">29</text>
<text x="89.2" y="429.3">19</text>
<text x="213.9" y="429.3">28</text>
<text x="89.2" y="432.8">20</text>
<text x="89.2" y="436.3">21</text>
<text x="213.9" y="436.3">26</text>
<text x="213.9" y="432.8">27</text>
<text x="89.2" y="439.8">22</text>
<text x="213.9" y="439.8">25</text>
<text x="144.4" y="454.9" transform="rotate(-90 144.4 454.9)">8</text>
<text x="148" y="456.9" transform="rotate(-90 148 456.9)">23</text>
<text x="151.5" y="456.9" transform="rotate(-90 151.5 456.9)">35</text>
<text x="155" y="456.9" transform="rotate(-90 155 456.9)">47</text>
</g>
<g font-size="2.5" fill="#8d2323">
<text x="96.4" y="374.2">VBAT</text>
<text x="96.4" y="377.8">PC13-TAMPER-RTC</text>
<text x="193.1" y="377.8">PB8TIM4_CH3</text>
<text x="193.1" y="374.2">PB9TIM4_CH4</text>
<text x="96.4" y="381.3">PC14-OSC32_IN</text>
<text x="145.8" y="379.4" transform="rotate(-90 145.8 379.4)">VDD_A</text>
<text x="149.4" y="379.3" transform="rotate(-90 149.4 379.3)">VDD_1</text>
<text x="152.9" y="379.3" transform="rotate(-90 152.9 379.3)">VDD_2</text>
<text x="156.4" y="379.3" transform="rotate(-90 156.4 379.3)">VDD_3</text>
<text x="202.1" y="381.3">BOOT0</text>
<text x="96.4" y="384.8">PC15-OSC32_OUT</text>
<text x="96.4" y="388.3">PD0-OSC_IN</text>
<text x="180.3" y="384.8">PB7I2C1_SDATIM4_CH2</text>
<text x="180.8" y="388.3">PB6I2C1_SCLTIM4_CH1</text>
<text x="96.4" y="391.9">PD0-OSC_OUT</text>
<text x="96.4" y="395.4">NRST</text>
<text x="191.4" y="391.9">PB5I2C1_SMBA</text>
<text x="196.6" y="395.4">PB4NJTRST</text>
<text x="96.4" y="398.9">PA0_WKUPUSART2_CTSADC12_IN0TIM2_CH1_ETR</text>
<text x="199.5" y="398.9">PB3JTDO</text>
<text x="96.4" y="402.4">PA1USART2_RTSADC12_IN1TIM2_CH2</text>
<text x="96.4" y="406">PA2USART2_TXADC12_IN2TIM2_CH3</text>
<text x="189.4" y="406">PA14JTCKSWCLK</text>
<text x="198.9" y="402.4">PA15JTDI</text>
<text x="96.4" y="409.5">PA3USART2_RXADC12_IN3TIM2_CH4</text>
<text x="96.4" y="413">PA4SPI1_NSSUSART2_CKADC12_IN4</text>
<text x="156.8" y="413">PA12USART1_RTSCAN_TXTIM1_ETRUSBDP</text>
<text x="189" y="409.5">PA13JTMSSWDIO</text>
<text x="96.4" y="416.6">PA5SPI1_SCKADC12_IN5</text>
<text x="155.6" y="416.6">PA11USART1_CTSCAN_RXTIM1_CH4USBDM</text>
<text x="96.4" y="420.1">PA6SPI1_MISOADC12_IN6TIM3_CH1</text>
<text x="96.4" y="423.6">PA7SPI1_MOSIADC12_IN7TIM3_CH2</text>
<text x="176.6" y="420.1">PA10USART1_RXTIM1_CH3</text>
<text x="178.3" y="423.6">PA9USART1_TXTIM1_CH2</text>
<text x="96.4" y="427.1">PB0ADC12_IN8TIM3_CH3</text>
<text x="96.4" y="430.7">PB1ADC12_IN9TIM3_CH4</text>
<text x="172.4" y="427.1">PA8USART1_CKTIM1_CH1MCO</text>
<text x="175.6" y="430.7">PB15SPI2_MOSITIM1_CH3N</text>
<text x="96.4" y="434.2">PB2BOOT1</text>
<text x="96.4" y="437.7">PB10I2C2_SCLUSART3_TX</text>
<text x="159.1" y="434.2">PB14SPI2_MISOUSART3_RTSTIM1_CH2N</text>
<text x="160.7" y="437.7">PB13SPI2_SCKUSART3_CTSTIM1_CH1N</text>
<text x="96.4" y="441.3">PB11I2C2_SDAUSART3_RX-</text>
<text x="148.2" y="441.3">PB12SPI2_NSSI2C2_SMBAUSART3_CKTIM1_BKIN</text>
<text x="145.8" y="449.7" transform="rotate(-90 145.8 449.7)">VSS_A</text>
<text x="149.4" y="449.7" transform="rotate(-90 149.4 449.7)">VSS_1</text>
<text x="152.9" y="449.7" transform="rotate(-90 152.9 449.7)">VSS_2</text>
<text x="156.4" y="449.7" transform="rotate(-90 156.4 449.7)">VSS_3</text>
</g>
</svg>
